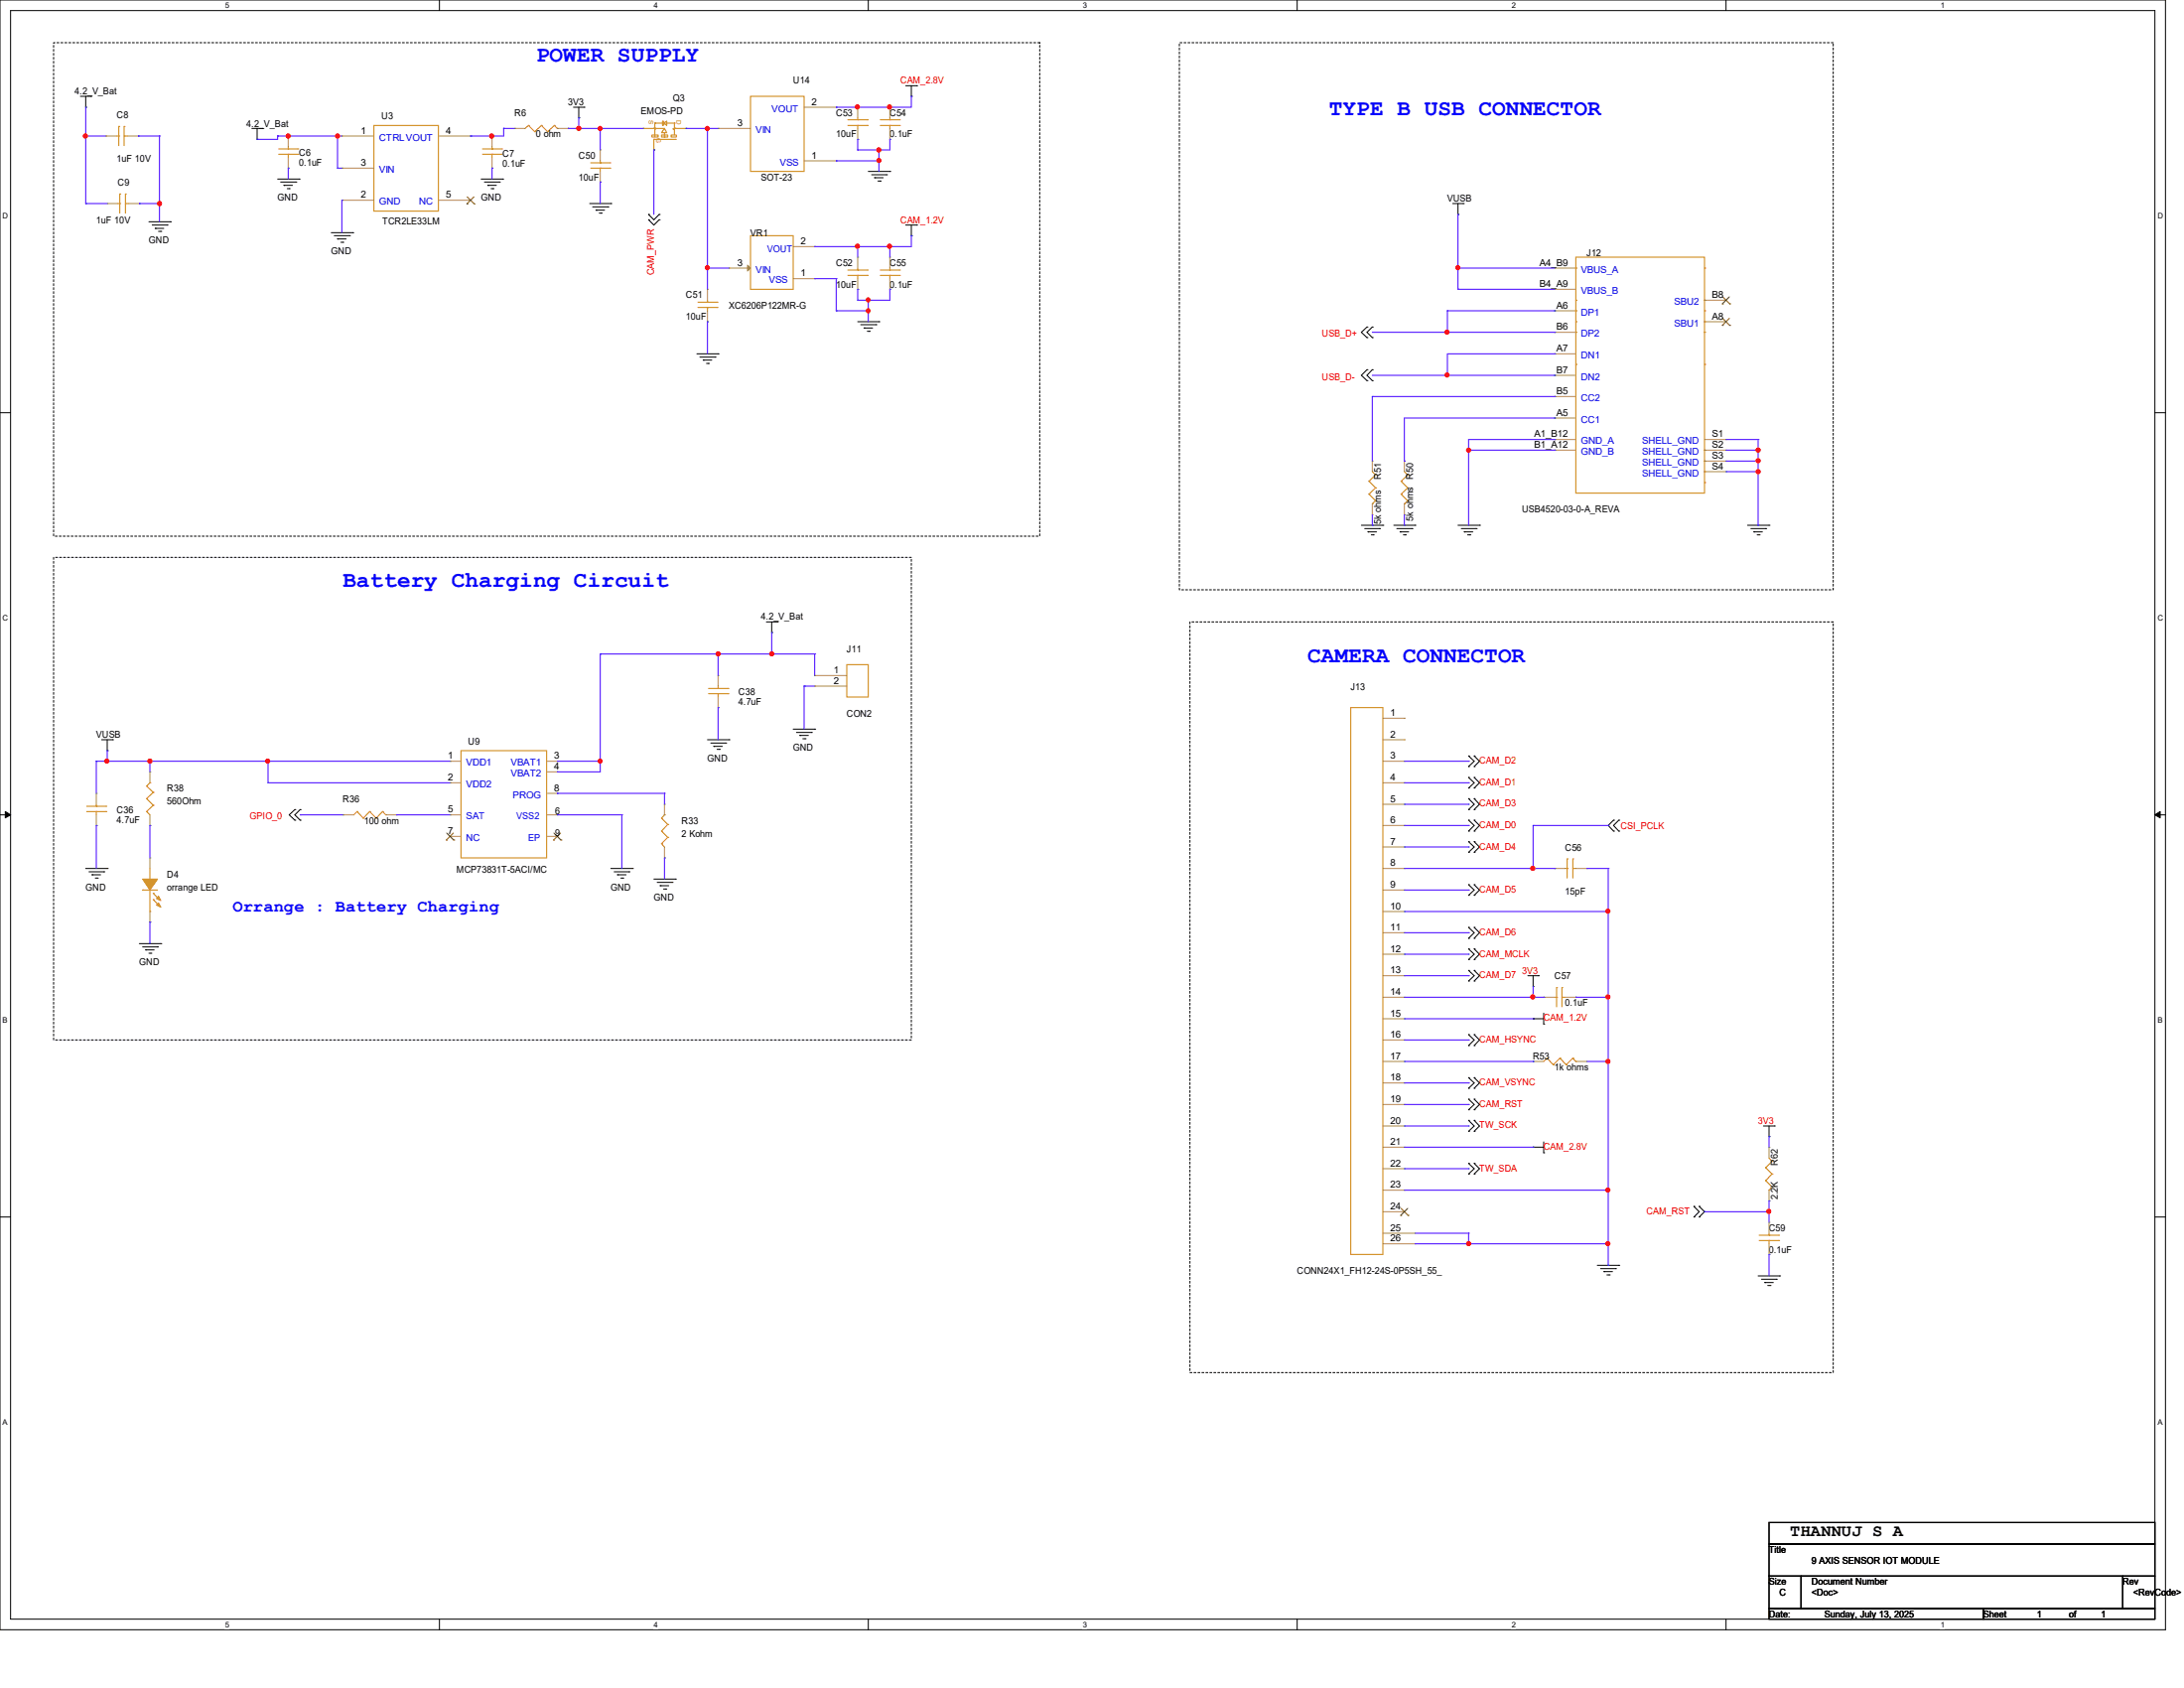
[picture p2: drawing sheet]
<svg xmlns="http://www.w3.org/2000/svg" width="279mm" height="216mm" viewBox="0 0 279 216" stroke-linecap="round" stroke-linejoin="round" font-family="sans-serif">
<path d="M0 0h277v208.4h-277zM1.4 1.4h274.3v205.7h-274.3z" fill="none" stroke="#000" stroke-width=".13"/>
<g fill="#fff">
<path d="M28.8 .1h.5v1.1h-.5z"/>
<path d="M28.8 207.2h.5v1.1h-.5z"/>
</g>
<path d="M56.2 0v1.4M56.2 207.1v1.3" fill="none" stroke="#000" stroke-width=".13"/>
<g fill="#fff">
<path d="M83.7 .1h.5v1.1h-.5z"/>
<path d="M83.7 207.2h.5v1.1h-.5z"/>
</g>
<path d="M111.1 0v1.4M111.1 207.1v1.3" fill="none" stroke="#000" stroke-width=".13"/>
<g fill="#fff">
<path d="M138.5 .1h.6v1.1h-.6z"/>
<path d="M138.5 207.2h.6v1.1h-.6z"/>
</g>
<path d="M165.9 0v1.4M165.9 207.1v1.3" fill="none" stroke="#000" stroke-width=".13"/>
<g fill="#fff">
<path d="M193.4 .1h.5v1.1h-.5z"/>
<path d="M193.4 207.2h.5v1.1h-.5z"/>
</g>
<path d="M220.8 0v1.4M220.8 207.1v1.3" fill="none" stroke="#000" stroke-width=".13"/>
<g fill="#fff">
<path d="M248.2 .1h.6v1.1h-.6z"/>
<path d="M248.2 207.2h.6v1.1h-.6z"/>
<path d="M.3 27.1h.8v1.1h-.8z"/>
<path d="M276 27.1h.7v1.1h-.7z"/>
<path d="M.3 78.5h.8v1.1h-.8z"/>
<path d="M276 78.5h.7v1.1h-.7z"/>
</g>
<path d="M0 52.8h1.4M275.7 52.8h1.3" fill="none" stroke="#000" stroke-width=".13"/>
<g fill="#fff">
<path d="M.3 129.9h.7v1.1h-.7z"/>
<path d="M276 129.9h.6v1.1h-.6z"/>
</g>
<path d="M0 104.2h1.4M275.7 104.2h1.3" fill="none" stroke="#000" stroke-width=".13"/>
<path d="M.7 103.8l.7 .4-.7 .4zM275.7 104.2l.7-.4v.8z" fill="#000" stroke="#000" stroke-width=".13"/>
<g fill="#fff">
<path d="M.3 181.4h.7v1.1h-.7z"/>
<path d="M276 181.4h.6v1.1h-.6z"/>
</g>
<g fill="none" stroke="#000" stroke-width=".13">
<path d="M10.3 12.3h1.3M11 13.7h.1M11 12.3v1.4M11.6 12.3h.1M32.2 16.4h1.4M32.9 17.8h.1M32.9 16.4v1.4M33.6 16.4h.1M73.4 13.7h1.3M74 15.1h.1M74 13.7v1.4M74.7 13.7h.1"/>
<path d="M115.9 11h1.4M116.6 12.3h.1M116.6 11v1.3M117.3 11h.1M19 28.4h2.8M19.5 28.8h1.9M19.9 29.2h.1M19.9 29.2h1.1M20.3 29.6h.3M20.6 29.6h.1M21.4 28.8h.1M21.8 28.4h.1"/>
<path d="M35.5 22.9h2.8M35.9 23.3h1.9M36.3 23.7h.1M36.3 23.7h1.1M36.7 24.1h.3M37 24.1h.1M37.8 23.3h.1M38.3 22.9h.1M42.4 29.8h2.7M42.8 30.1h1.9M43.2 30.6h.1M43.2 30.6h1.1"/>
<path d="M43.6 31h.3M43.9 31h.1M44.7 30.1h.1M45.1 29.8h.1M61.6 22.9h2.7M62 23.3h1.9M62.4 23.7h.1M62.4 23.7h1.1M62.8 24.1h.3M63.1 24.1h.1M63.9 23.3h.1M64.3 22.9h.1"/>
<path d="M75.4 26h2.7M75.8 26.5h2M76.2 26.9h.1M76.2 26.9h1.1M76.7 27.3h.2M76.9 27.3h.1M77.8 26.5h.1M78.1 26h.1M83 28.1h.1M83 27.4h.1M83 28.1l.7 .7 .6-.7M83 27.4l.7 .7 .6-.7"/>
<path d="M84.3 28.1h.1M84.3 27.4h.1M111.1 21.9h2.7M111.5 22.4h1.9M111.9 22.7h.1M111.9 22.7h1.1M112.3 23.2h.3M112.6 23.2h.1M113.4 22.4h.1M113.8 21.9h.1M115.9 28.8h1.4M116.6 30.1h.1"/>
<path d="M116.6 28.8v1.3M117.3 28.8h.1M185.8 26h1.4M186.5 27.4h.1M186.5 26v1.4M187.2 26h.1M89.2 45.3h2.7M89.5 45.7h2M90 46.1h.1M90 46.1h1.1M90.4 46.5h.2M90.6 46.5h.1"/>
<path d="M91.5 45.7h.1M91.9 45.3h.1M109.7 41.1h2.7M110.1 41.5h2M110.5 42h.1M110.5 42h1.1M111 42.4h.2M111.2 42.4h.1M112.1 41.5h.1M112.4 41.1h.1M174.9 41.8h.1M174.9 43.2h.1"/>
<path d="M174.9 47.3h.1M174.9 48.7h.1M174.9 41.8l-.7 .7 .7 .7M174.9 47.3l-.7 .7 .7 .7M175.6 41.8h.1M175.6 43.2h.1M175.6 47.3h.1M175.6 48.7h.1M175.6 41.8l-.7 .7 .7 .7M175.6 47.3l-.7 .7 .7 .7M98 79.5h1.4M98.7 79.5v1.4"/>
<path d="M99.4 79.5h.1M174.2 67.2h2.7M174.6 67.6h1.9M175 68h.1M175 68h1.1M175.4 68.4h.3M175.7 68.4h.1M176.5 67.6h.1M176.9 67.2h.1M178.3 67.2h2.7M178.7 67.6h1.9M179.1 68h.1"/>
<path d="M179.1 68h1.1M179.5 68.4h.3M179.8 68.4h.1M180.6 67.6h.1M181 67.2h.1M186.5 67.2h2.8M186.9 67.6h1.9M187.3 68h.1M187.3 68h1.1M187.7 68.4h.3M188 68.4h.1M188.8 67.6h.1"/>
<path d="M189.3 67.2h.1M223.6 67.2h2.7M224 67.6h1.9M224.4 68h.1M224.4 68h1.1M224.8 68.4h.2M225 68.4h.1M225.9 67.6h.1M226.3 67.2h.1M13 94.6h1.4M13.7 96h.1M13.7 94.6v1.4"/>
<path d="M14.4 94.6h.1M90.5 94.6h2.8M90.9 95h1.9M91.3 95.5h.1M91.3 95.5h1.1M91.7 95.8h.3M92 95.8h.1M92.8 95h.1M93.3 94.6h.1M98.7 80.9h.1M101.5 93.3h2.7M101.9 93.7h1.9"/>
<path d="M102.3 94.1h.1M102.3 94.1h1.1M102.7 94.5h.3M103 94.5h.1M103.8 93.7h.1M104.2 93.3h.1M187.9 98h.1M187.9 96.7h.1M187.9 99.4h.1M187.9 96.7l.7 .7-.7 .6M187.9 99.4l.7 .7-.7 .7M188.6 98h.1"/>
<path d="M188.6 96.7h.1M188.6 99.4h.1M188.6 96.7l.7 .7-.7 .6M188.6 99.4l.7 .7-.7 .7M11 111.1h2.7M11.4 111.5h1.9M11.8 111.9h.1M11.8 111.9h1.1M12.2 112.3h.2M12.4 112.3h.1M13.3 111.5h.1M13.7 111.1h.1"/>
<path d="M37.7 103.5h.1M37.7 104.9h.1M37.7 103.5l-.7 .7 .7 .7M38.4 103.5h.1M38.4 104.9h.1M38.4 103.5l-.7 .7 .7 .7M78.1 111.1h2.8M78.6 111.5h1.9M79 111.9h.1M79 111.9h1.1M79.4 112.3h.3M79.7 112.3h.1"/>
<path d="M80.5 111.5h.1M80.9 111.1h.1M83.7 112.4h2.7M84.1 112.9h1.9M84.5 113.3h.1M84.5 113.3h1.1M84.9 113.7h.3M85.2 113.7h.1M86 112.9h.1M86.4 112.4h.1M187.9 100.8h.1M187.9 103.5h.1"/>
<path d="M187.9 102.2h.1M187.9 106.3h.1M187.9 104.9h.1M187.9 109h.1M187.9 107.7h.1M187.9 114.5h.1M187.9 113.2h.1M187.9 118.6h.1M187.9 102.2l.7 .7-.7 .6M187.9 104.9l.7 .7-.7 .7M187.9 107.7l.7 .6-.7 .7M187.9 113.2l.7 .6-.7 .7"/>
<path d="M187.9 118.6l.7 .7-.7 .7M188.6 100.8h.1M188.6 103.5h.1M188.6 102.2h.1M188.6 106.3h.1M188.6 104.9h.1M188.6 109h.1M188.6 107.7h.1M188.6 114.5h.1M188.6 113.2h.1M188.6 118.6h.1M188.6 102.2l.7 .7-.7 .6"/>
<path d="M188.6 104.9l.7 .7-.7 .7M188.6 107.7l.7 .6-.7 .7M188.6 113.2l.7 .6-.7 .7M188.6 118.6l.7 .7-.7 .7M206.4 104.9h.1M206.4 106.3h.1M206.4 104.9l-.7 .7 .7 .7M207.1 106.3h.1M207.1 104.9h.1M207.1 104.9l-.7 .7 .7 .7M17.8 120.7h2.8M18.2 121.1h2"/>
<path d="M18.6 121.5h.1M18.6 121.5h1.1M19 121.9h.3M19.3 121.9h.1M20.2 121.1h.1M20.6 120.7h.1M187.9 122.7h.1M187.9 121.4h.1M187.9 125.5h.1M187.9 124.1h.1M187.9 120h.1M187.9 133.7h.1"/>
<path d="M187.9 132.3h.1M187.9 139.2h.1M187.9 137.8h.1M187.9 121.4l.7 .6-.7 .7M187.9 124.1l.7 .7-.7 .7M187.9 132.3l.7 .7-.7 .7M187.9 137.8l.7 .7-.7 .7M188.6 122.7h.1M188.6 121.4h.1M188.6 125.5h.1M188.6 124.1h.1M188.6 120h.1"/>
<path d="M188.6 133.7h.1M188.6 132.3h.1M188.6 139.2h.1M188.6 137.8h.1M188.6 121.4l.7 .6-.7 .7M188.6 124.1l.7 .7-.7 .7M188.6 132.3l.7 .7-.7 .7M188.6 137.8l.7 .7-.7 .7M195.5 124.8h1.3M196.1 126.2h.1M196.1 130.3h.1M196.1 124.8v1.4"/>
<path d="M196.1 130.3h1.4M196.8 124.8h.1M197.5 131h.1M197.5 129.6v1.4M0 155.7h1.4M187.9 141.9h.1M187.9 140.6h.1M187.9 144.7h.1M187.9 143.3h.1M187.9 150.2h.1M187.9 148.8h.1M187.9 140.6l.7 .7-.7 .6"/>
<path d="M187.9 143.3l.7 .7-.7 .7M187.9 148.8l.7 .7-.7 .7M188.6 141.9h.1M188.6 140.6h.1M188.6 144.7h.1M188.6 143.3h.1M188.6 150.2h.1M188.6 148.8h.1M188.6 140.6l.7 .7-.7 .6M188.6 143.3l.7 .7-.7 .7M188.6 148.8l.7 .7-.7 .7M196.1 146.7h.1"/>
<path d="M196.1 146.7h1.4M197.5 147.4h.1M197.5 146v1.4M216.7 154.3h.1M216.7 155.7h.1M216.7 154.3l.7 .7-.7 .7M217.4 155.7h.1M217.4 154.3h.1M217.4 154.3l.7 .7-.7 .7M225.6 144h1.4M226.3 145.4h.1M226.3 144v1.4"/>
<path d="M227 144h.1M275.7 155.7h1.3M204.3 161.8h2.8M204.8 162.3h1.9M205.2 162.6h.1M205.2 162.6h1.1M205.6 163.1h.3M205.9 163.1h.1M206.7 162.3h.1M207.1 161.8h.1M224.9 163.2h2.8M225.3 163.6h1.9"/>
<path d="M225.8 164h.1M225.8 164h1.1M226.1 164.4h.3M226.4 164.4h.1M227.2 163.6h.1M227.7 163.2h.1M226.3 194.7h49.4v2.8h-49.4zM226.3 197.5h49.4v4.1h-49.4zM226.3 201.6h4.1v4.1h-4.1zM226.3 205.7h27.4v1.4h-27.4zM230.4 201.6h41.2v4.1h-41.2zM253.7 205.7h22v1.4h-22z"/>
<path d="M271.6 201.6h4.1v4.1h-4.1z"/>
</g>
<path d="M6.9 5.5h126.1v63.1h-126.1zM150.9 5.5h83.6v69.9h-83.6zM6.9 71.3h109.7v61.7h-109.7zM152.2 79.5h82.3v96.1h-82.3z" fill="none" stroke="#000" stroke-width=".13" stroke-dasharray=".3"/>
<g fill="none" stroke="#cc8006" stroke-width=".13">
<path d="M14.9 17.4h.3M15.2 17.4h.1M15.2 16.2h.1M15.2 16.2v2.4M15.9 16.2h.1M15.9 17.4h.1M15.9 17.4h.4M15.9 16.2v2.4M35.6 19.7h2.5M35.6 19h2.5M36.9 19h.1M36.9 19.7h.1"/>
<path d="M36.9 18.8v.2M36.9 19.7v.5M38.1 19.7h.1M38.1 19h.1M47.8 16h8.3v11h-8.3zM61.7 19.7h2.5M61.7 19h2.5M62.9 19h.1M62.9 19.7h.1M62.9 18.8v.2M62.9 19.7v.5M64.2 19.7h.1"/>
<path d="M64.2 19h.1M67.6 16h.1M67.6 16l-.4 .4M67.6 16l.8 .8M68.4 16.8h.1M69.3 16h.1M69.3 16l-.9 .8M69.3 16l.8 .8M70.1 16.8h.1M70.9 16h.1M70.9 16l-.8 .8M70.9 16l.4 .4"/>
<path d="M71.3 16.4h.1M82.3 16.4h2.7M83.4 17.3h.8v.2h-.8zM83.7 16.4h.1M83.7 17.8h.1M83.7 17.8h2.7M83.7 17.8v1.4M83.8 16.4h.1M83.8 15.7h.1M83.8 15.7v1.8M83.8 15.7h2.5M84.6 17.3h.8v.2h-.8z"/>
<path d="M84.8 15.5h.1v.5h-.1zM84.9 15.7l.4-.2v.5zM85 16.4l.3 .6h-.7zM85 17.5h.1M85 17v.5M85.9 17.3h.6v.2h-.6zM86.3 16.4h.1M86.3 15.7h.1M86.3 16.4h1.5M86.3 15.7v1.6M86.4 17.8h.1M86.4 16.4h.1"/>
<path d="M96 12.3h6.9v9.6h-6.9zM108.5 16h2.5M108.5 15.3h2.5M109.7 15.3h.1M109.7 16h.1M109.7 15.1v.2M109.7 16v.4M111 16h.1M111 15.3h.1M112.6 16h2.5M112.6 15.3h2.5M113.8 15.3h.1"/>
<path d="M113.8 16h.1M113.8 15.1v.2M113.8 16v.4M115.1 16h.1M115.1 15.3h.1M15.1 26h.2M15.3 26h.1M15.3 24.8h.1M15.3 24.8v2.5M16 24.8h.1M16 26h.1M16 26h.4"/>
<path d="M16 24.8v2.5M75.6 21.5h2.4M75.6 20.8h2.4M76.8 20.8h.1M76.8 21.5h.1M76.8 20.6v.2M76.8 21.5v.4M78 21.5h.1M78 20.8h.1M89.3 39.3h2.4M89.3 38.7h2.4M90.5 38.7h.1"/>
<path d="M90.5 39.3h.1M90.5 38.4v.3M90.5 39.3v.5M91.7 39.3h.1M91.7 38.7h.1M96 30.1h5.5v6.9h-5.5zM108.5 35.2h2.5M108.5 34.5h2.5M109.7 34.5h.1M109.7 35.2h.1M109.7 34.3v.2M109.7 35.2v.4"/>
<path d="M111 35.2h.1M111 34.5h.1M112.6 35.2h2.5M112.6 34.5h2.5M113.8 34.5h.1M113.8 35.2h.1M113.8 34.3v.2M113.8 35.2v.4M115.1 35.2h.1M115.1 34.5h.1M201.6 32.9h16.5v30.2h-16.5zM201.6 34.3h.1"/>
<path d="M201.6 39.8h.1M201.6 38.4h.1M218.1 34.3h.1M218.1 38.4h.1M218.1 39.8h.1M201.6 46.6h.1M201.6 42.5h.1M201.6 41.1h.1M218.1 57.6h.1M218.1 46.6h.1M218.1 41.1h.1M218.1 42.5h.1"/>
<path d="M218.1 59h.1M175.1 61.6h.1M175.1 63.2h.1M175.1 61.6l.9 .8M175.1 63.2l.9 .9M175.6 64.4h.1M175.6 60.3l.4 .4M176 60.7h.1M176 62.4h.1M176 64.1h.1M176 60.7l-.9 .9M176 62.4l-.9 .8"/>
<path d="M176 64.1l-.4 .3M179.2 61.6h.1M179.2 63.2h.1M179.2 61.6l.9 .8M179.2 63.2l.9 .9M179.7 64.4h.1M179.7 60.3l.4 .4M180.1 60.7h.1M180.1 62.4h.1M180.1 64.1h.1M180.1 60.7l-.9 .9M180.1 62.4l-.9 .8"/>
<path d="M180.1 64.1l-.4 .3M218.1 60.3h.1M218.1 61.7h.1M59 96h10.9v13.7h-10.9zM90.6 88.7h2.5M90.6 88.1h2.5M91.9 88.1h.1M91.9 88.7h.1M91.9 87.8v.3M91.9 88.7v.5M93.1 88.7h.1M93.1 88.1h.1"/>
<path d="M108.3 85h2.8v4.2h-2.8zM172.8 90.5h4.1v69.9h-4.1zM11.1 103.8h2.4M11.1 103.1h2.4M12.3 103.1h.1M12.3 103.8h.1M12.3 102.9v.2M12.3 103.8v.4M13.5 103.8h.1M13.5 103.1h.1M18.2 113.8h.1M18.2 113.8h2"/>
<path d="M18.8 103.8h.1M18.8 102.2h.1M18.8 100.5h.1M18.8 103.8l.4 .4M18.8 102.2l.8 .8M18.8 100.5l.8 .8M19.2 112.4h.1M19.2 116.6h.1M19.2 100.1h.1M19.2 111.1v1.3M19.2 113.8v2.8M19.2 100.1l-.4 .4"/>
<path d="M19.6 114.3h.1M19.6 115.1h.1M19.6 103h.1M19.6 101.3h.1M19.6 114.3l.8 .8M19.6 115.1l.8 .8M19.6 103l-.8 .8M19.6 101.3l-.8 .9M45.7 103.8h.1M45.7 103.8l-.4 .4M45.7 103.8l.8 .8M46.5 104.6h.1"/>
<path d="M47.3 103.8h.1M47.3 103.8l-.8 .8M47.3 103.8l.8 .8M48.1 104.6h.1M48.9 103.8h.1M48.9 103.8l-.8 .8M48.9 103.8l.5 .4M49.4 104.2h.1M84.6 107.9h.1M84.6 106.3h.1M84.6 104.6h.1M84.6 107.9l.4 .4"/>
<path d="M84.6 106.3l.8 .8M84.6 104.6l.8 .9M85 104.2h.1M85 104.2l-.4 .4M85.4 107.1h.1M85.4 105.5h.1M85.4 107.1l-.8 .8M85.4 105.5l-.8 .8M200.2 111.1h.3M200.5 111.1h.1M200.5 109.9h.1M200.5 109.9v2.4"/>
<path d="M201.2 109.9h.1M201.2 111.1h.1M201.2 111.1h.4M201.2 109.9v2.4M197.9 135.3h.1M197.9 135.3l-.4 .5M197.9 135.3l.8 .9M198.7 136.2h.1M198.9 127.6h.2M199.1 127.6h.1M199.1 126.3h.1M199.1 126.3v2.5"/>
<path d="M199.6 135.3h.1M199.6 135.3l-.9 .9M199.6 135.3l.8 .9M199.8 126.3h.1M199.8 127.6h.1M199.8 127.6h.4M199.8 126.3v2.5M200.4 136.2h.1M201.2 135.3h.1M201.2 135.3l-.8 .9M201.2 135.3l.4 .5M201.6 135.8h.1"/>
<path d="M225 158.7h2.5M225 158h2.5M225.9 149.4h.1M225.9 151h.1M225.9 149.4l.8 .8M225.9 151l.8 .8M226.3 152.2h.1M226.3 158h.1M226.3 158.7h.1M226.3 148.1l.4 .4M226.3 157.7v.3M226.3 158.7v.4"/>
<path d="M226.7 148.5h.1M226.7 150.2h.1M226.7 151.8h.1M226.7 148.5l-.8 .9M226.7 150.2l-.8 .8M226.7 151.8l-.4 .4M227.5 158.7h.1M227.5 158h.1"/>
</g>
<g fill="none" stroke="#a84" stroke-width=".13">
<path d="M13.5 17.4h.1M13.5 17.4h1.4M16.3 17.4h1.4M17.7 17.4h.1M36.9 17.4h.1M36.9 17.4v1.4M43.7 17.4h.1M43.7 17.4h4.1M56.1 17.4h4.1M60.2 17.4h.1M62.9 17.4h.1M62.9 17.4v1.4"/>
<path d="M65.8 16.4h.1M65.8 16.4h1.4M71.3 16.4h1.4M72.7 16.4h.1M76.8 19.2h.1M76.8 19.2v1.4M82.3 16.4h.1M83.7 19.2h.1M87.8 16.4h.1M91.9 16.4h.1M91.9 16.4h4.1M102.9 13.7h4.1"/>
<path d="M107 13.7h.1M109.7 13.7h.1M109.7 17.8h.1M109.7 13.7v1.4M109.7 16.4v1.4M113.8 13.7h.1M113.8 17.8h.1M113.8 13.7v1.4M113.8 16.4v1.4M13.7 26h.1M13.7 26h1.4M16.4 26h1.4"/>
<path d="M17.8 26h.1M36.9 21.5h.1M36.9 20.2v1.3M43.7 25.6h.1M43.7 21.5h.1M43.7 25.6h4.1M43.7 21.5h4.1M56.1 25.6h4.1M60.2 25.6h.1M62.9 21.5h.1M62.9 20.2v1.3M76.8 23.3h.1"/>
<path d="M76.8 21.9v1.4M90.5 37h.1M90.5 37v1.4M90.5 39.8v1.3M93.3 34.3h.1M93.3 34.3h2.7M101.5 35.6h2.7M101.5 31.5h2.7M102.9 20.6h4.1M104.2 35.6h.1M104.2 31.5h.1M107 20.6h.1"/>
<path d="M109.7 32.9h.1M109.7 37h.1M109.7 32.9v1.4M109.7 35.6v1.4M113.8 32.9h.1M113.8 37h.1M113.8 32.9v1.4M113.8 35.6v1.4M198.9 34.3h.1M198.9 39.8h.1M198.9 37h.1M198.9 34.3h2.7"/>
<path d="M198.9 39.8h2.7M198.9 37h2.7M218.1 38.4h2.7M220.8 38.4h.1M90.5 41.1h.1M175.6 59h.1M175.6 59v1.3M179.7 59h.1M179.7 59v1.3M198.9 56.2h.1M198.9 53.5h.1M198.9 45.3h.1"/>
<path d="M198.9 57.6h.1M198.9 42.5h.1M198.9 50.7h.1M198.9 48h.1M198.9 56.2h2.7M198.9 53.5h2.7M198.9 45.3h2.7M198.9 57.6h2.7M198.9 42.5h2.7M198.9 50.7h2.7M198.9 48h2.7M218.1 56.2h2.7"/>
<path d="M218.1 41.1h2.7M218.1 57.6h2.7M218.1 59h2.7M220.8 41.1h.1M220.8 56.2h.1M220.8 57.6h.1M220.8 59h.1M175.6 65.8h.1M175.6 64.4v1.4M179.7 65.8h.1M179.7 64.4v1.4M218.1 60.3h2.7"/>
<path d="M220.8 60.3h.1M19.2 98.7h.1M19.2 98.7v1.4M57.6 97.4h.1M57.6 97.4h1.4M69.9 97.4h1.4M69.9 98.7h1.4M71.3 98.7h.1M71.3 97.4h.1M91.9 86.4h.1M91.9 90.5h.1M91.9 86.4v1.4"/>
<path d="M91.9 89.2v1.3M104.2 86.4h.1M104.2 87.8h.1M104.2 86.4h4.1M104.2 87.8h4.1M176.9 91.9h2.8M176.9 94.6h2.8M176.9 97.4h2.8M179.7 91.9h.1M179.7 94.6h.1M179.7 97.4h.1M12.3 101.5h.1"/>
<path d="M12.3 105.6h.1M12.3 101.5v1.4M12.3 104.2v1.4M19.2 109.7h.1M19.2 117.9h.1M19.2 105.6h.1M19.2 104.2v1.4M19.2 109.7v1.4M19.2 116.6v1.3M43.9 104.2h.1M43.9 104.2h1.4M49.4 104.2h1.3"/>
<path d="M50.7 104.2h.1M57.6 100.1h.1M57.6 104.2h.1M57.6 107h.1M57.6 100.1h1.4M57.6 104.2h1.4M57.6 107h1.4M69.9 104.2h1.4M69.9 107h1.4M69.9 101.5h1.4M71.3 101.5h.1M71.3 104.2h.1"/>
<path d="M71.3 107h.1M85 109.7h.1M85 102.9h.1M85 102.9v1.3M85 108.3v1.4M176.9 100.1h2.8M176.9 102.9h2.8M176.9 105.6h2.8M176.9 108.3h2.8M176.9 111.1h2.8M176.9 113.8h2.8M176.9 116.6h2.8"/>
<path d="M176.9 119.3h2.8M179.7 100.1h.1M179.7 102.9h.1M179.7 105.6h.1M179.7 108.3h.1M179.7 111.1h.1M179.7 113.8h.1M179.7 116.6h.1M179.7 119.3h.1M198.9 111.1h.1M198.9 111.1h1.3M201.6 111.1h1.4"/>
<path d="M203 111.1h.1M176.9 122h2.8M176.9 124.8h2.8M176.9 127.6h2.8M176.9 130.3h2.8M176.9 133h2.8M176.9 135.8h2.8M176.9 138.5h2.8M179.7 122h.1M179.7 124.8h.1M179.7 127.6h.1M179.7 130.3h.1"/>
<path d="M179.7 133h.1M179.7 135.8h.1M179.7 138.5h.1M196.1 135.8h.1M196.1 135.8h1.4M197.5 127.6h.1M197.5 127.6h1.4M200.2 127.6h1.4M201.6 127.6h.1M201.6 135.8h1.4M203 135.8h.1M176.9 141.3h2.8"/>
<path d="M176.9 144h2.8M176.9 146.7h2.8M176.9 149.5h2.8M176.9 152.2h2.8M176.9 155h2.8M176.9 157.7h4.1M176.9 159.1h4.1M179.7 141.3h.1M179.7 144h.1M179.7 146.7h.1M179.7 149.5h.1M179.7 152.2h.1"/>
<path d="M179.7 155h.1M181 157.7h.1M181 159.1h.1M226.3 146.7h.1M226.3 153.6h.1M226.3 156.3h.1M226.3 146.7v1.4M226.3 152.2v1.4M226.3 156.3v1.4M226.3 159.1v1.3M226.3 160.4h.1"/>
</g>
<g fill="none" stroke="#804000" stroke-width=".13">
<path d="M59.7 26.1h.1M59.8 25.2l.9 .9M60.6 25.2l-.9 .9M60.7 26.1h.1M220.3 38.9h.1M220.4 38l.9 .9M221.2 38l-.9 .9M221.3 38.9h.1M220.3 41.6h.1M220.4 40.7l.9 .9M221.2 40.7l-.9 .9M221.3 41.6h.1"/>
<path d="M57.1 107.4h.1M57.1 106.6l.9 .8M58 106.6l-.9 .8M58 107.4h.1M70.8 107.4h.1M70.9 106.6l.9 .8M71.7 106.6l-.9 .8M71.8 107.4h.1M179.2 155.4h.1M179.2 154.6l.9 .8M180.1 154.6l-.9 .8M180.1 155.4h.1"/>
</g>
<g fill="#cc8006" stroke="#cc8006" stroke-width=".13">
<path d="M18.2 112.4h2l-1 1.4z" fill-rule="evenodd"/>
<path d="M20 115.7l.3-.2 .3 .5z" fill-rule="evenodd"/>
<path d="M20.3 114.6l.3 .6-.6-.3z" fill-rule="evenodd"/>
<path d="M83.8 16.4v.2z" fill-rule="evenodd"/>
<circle cx="86.2" cy="16.5" r=".06"/>
</g>
<path d="M95.6 33.9l.4 .4-.4 .4z" fill="#a84" stroke="#a84" stroke-width=".13"/>
<g fill="none" stroke="#4200ff" stroke-width=".13">
<path d="M11 13.7h.1M11 17.4h.1M11 17.4h2.5M11 13.7v12.3M17.7 17.4h.1M17.7 17.4h2.7M20.4 17.4h.1M20.4 17.4v11M32.9 17.8h.1M35.5 17.4h.1M35.5 17.4v.4h-2.6M35.5 17.4h8.2"/>
<path d="M36.9 17.4h.1M43.2 17.4h.1M43.2 17.4v4.1M60.2 17.4h.1M62.9 17.4h.1M64.4 16.4h.1M64.4 16.4v1h-4.2M64.4 16.4h1.4M72.7 16.4h.1M72.7 16.4h9.6M74 16.4h.1M74 15.1h.1"/>
<path d="M74 15.1v1.3M76.8 16.4h.1M76.8 16.4v2.8M83.7 19.2h.1M83.7 19.2v8.2M87.8 16.4h.1M87.8 16.4h4.1M90.5 16.4h.1M90.5 16.4v20.6M107 13.7h.1M109.7 13.7h.1M109.7 17.8h.1"/>
<path d="M109.7 19.2h.1M109.7 17.8v1.4M112.4 19.2h.1M112.4 19.2v2.7M113.8 13.7h.1M113.8 17.8h.1M113.8 17.8v1.4h-4.1M116.6 12.3h.1M116.6 12.3v1.4h-9.6M11 26h.1M11 26h2.7M17.8 26h.1"/>
<path d="M17.8 26h2.6M20.4 26h.1M36.9 21.5h.1M36.9 21.5v1.4M43.2 21.5h.1M43.2 21.5h.5M43.7 25.6h.1M43.7 25.6v4.2M62.9 21.5h.1M62.9 21.5v1.4M76.8 23.3h.1M76.8 23.3v2.7"/>
<path d="M90.5 34.3h.1M90.5 34.3h2.8M104.2 31.5h.1M104.2 35.6h.1M104.2 35.6h2.8M107 35.6h.1M107 39.8h.1M107 20.6h.1M107 39.8h4.1M107 35.6v4.2M107 20.6h5.4M109.7 31.5h.1"/>
<path d="M109.7 37h.1M109.7 38.4h.1M109.7 31.5v1.4M109.7 37v1.4M111.1 38.4h.1M111.1 39.8h.1M111.1 38.4v2.7M112.4 20.6h.1M113.8 31.5h.1M113.8 37h.1M113.8 31.5v1.4M113.8 37v1.4h-4.1"/>
<path d="M116.6 30.1h.1M116.6 30.1v1.4h-12.4M185.2 39.8h.1M185.2 39.8h13.7M185.2 39.8v2.7M186.5 34.3h.1M186.5 27.4h.1M186.5 37h.1M186.5 34.3h12.4M186.5 27.4v9.6M186.5 37h12.4M198.9 39.8h.1"/>
<path d="M90.5 41.1h.1M90.5 41.1v4.2M175.6 50.7h.1M175.6 48h23.3M175.6 42.5h23.3M175.6 50.7v8.3M175.6 50.7h23.3M179.7 59h.1M185.2 48h.1M185.2 42.5h.1M187.9 57.6h.1M187.9 57.6h11"/>
<path d="M198.9 45.3h.1M198.9 48h.1M198.9 42.5h.1M198.9 53.5h.1M198.9 50.7h.1M198.9 56.2h.1M198.9 57.6h.1M198.9 45.3h-13.7v2.7M198.9 53.5h-19.2v5.5M198.9 56.2h-11v11M220.8 56.2h4.1M220.8 57.6h4.1"/>
<path d="M220.8 59h4.1M224.9 56.2h.1M224.9 57.6h.1M224.9 59h.1M224.9 56.2v11M175.6 67.2h.1M175.6 65.8v1.4M179.7 67.2h.1M179.7 65.8v1.4M220.8 60.3h4.1M224.9 60.3h.1M224.9 67.2h.1"/>
<path d="M12.3 97.4h.1M12.3 97.4v4.1M12.3 97.4h45.3M13.7 96h.1M13.7 97.4h.1M13.7 96v1.4M19.2 97.4h.1M19.2 97.4v1.3M34.3 97.4h.1M34.3 97.4v2.7M71.3 97.4h.1M71.3 98.7h.1"/>
<path d="M71.3 97.4h5.5M76.8 83.7h.1M76.8 97.4h.1M76.8 83.7h27.4M76.8 83.7v15h-5.5M91.9 83.7h.1M91.9 90.5h.1M91.9 83.7v2.7M91.9 90.5v4.1M98.7 80.9h.1M98.7 83.7h.1M98.7 80.9v2.8"/>
<path d="M102.9 87.8h.1M102.9 87.8h1.3M102.9 87.8v5.5M104.2 83.7h.1M104.2 83.7v2.7M179.7 97.4h8.2M187.9 97.4h.1M12.3 105.6h.1M12.3 105.6v5.5M19.2 105.6h.1M19.2 117.9h.1M19.2 105.6v4.1"/>
<path d="M19.2 117.9v2.8M34.3 100.1h.1M34.3 100.1h23.3M38.4 104.2h.1M38.4 104.2h5.5M50.7 104.2h.1M50.7 104.2h6.9M71.3 101.5h.1M71.3 104.2h.1M71.3 101.5h13.7M71.3 104.2h8.2M79.5 104.2h.1"/>
<path d="M79.5 104.2v6.9M85 101.5h.1M85 109.7h.1M85 101.5v1.4M85 109.7v2.7M179.7 100.1h8.2M179.7 102.9h8.2M179.7 105.6h8.2M179.7 108.3h8.2M179.7 111.1h19.2M179.7 113.8h8.2M179.7 116.6h26"/>
<path d="M179.7 119.3h8.2M187.9 100.1h.1M187.9 102.9h.1M187.9 105.6h.1M187.9 108.3h.1M187.9 113.8h.1M187.9 119.3h.1M196.1 111.1h.1M196.1 105.6h.1M196.1 105.6h9.6M196.1 105.6v5.5M198.9 111.1h.1"/>
<path d="M203 111.1h2.7M205.7 116.6h.1M205.7 111.1h.1M205.7 105.6h.1M205.7 111.1v50.7M179.7 122h8.2M179.7 124.8h8.2M179.7 127.6h17.8M179.7 130.3h16.4M179.7 133h8.2M179.7 135.8h16.4M179.7 138.5h8.2"/>
<path d="M187.9 122h.1M187.9 124.8h.1M187.9 133h.1M187.9 138.5h.1M196.1 127.6h.1M196.1 130.3h.1M196.1 135.8h.1M196.1 126.2v1.4M197.5 127.6h.1M201.6 127.6h.1M201.6 127.6h4.1M203 135.8h2.7"/>
<path d="M205.7 135.8h.1M205.7 127.6h.1M179.7 141.3h8.2M179.7 144h8.2M179.7 146.7h16.4M179.7 149.5h8.2M179.7 152.2h26M181 157.7h6.9M181 159.1h24.7M187.9 141.3h.1M187.9 144h.1M187.9 149.5h.1"/>
<path d="M187.9 157.7h.1M187.9 159.1h.1M187.9 157.7v1.4M196.1 146.7h.1M205.7 152.2h.1M205.7 159.1h.1M218.1 155h.1M218.1 155h8.2M226.3 153.6h.1M226.3 145.4h.1M226.3 155h.1M226.3 145.4v1.3"/>
<path d="M226.3 153.6v2.7M205.7 161.8h.1M226.3 160.4h.1M226.3 160.4v2.8"/>
</g>
<g fill="#f00" stroke="#f00" stroke-width=".13">
<circle cx="43.2" cy="17.4" r=".25"/>
<circle cx="62.9" cy="17.4" r=".25"/>
<circle cx="10.9" cy="17.4" r=".25"/>
<circle cx="20.4" cy="26" r=".25"/>
<circle cx="91.9" cy="83.6" r=".25"/>
<circle cx="76.8" cy="97.3" r=".24"/>
<circle cx="98.7" cy="83.6" r=".25"/>
<circle cx="19.2" cy="97.3" r=".25"/>
<circle cx="13.7" cy="97.3" r=".25"/>
<circle cx="34.2" cy="97.3" r=".25"/>
<circle cx="186.5" cy="34.2" r=".24"/>
<circle cx="185.1" cy="48" r=".25"/>
<circle cx="185.1" cy="42.5" r=".25"/>
<circle cx="187.9" cy="57.6" r=".25"/>
<circle cx="224.9" cy="57.6" r=".25"/>
<circle cx="224.9" cy="58.9" r=".25"/>
<circle cx="224.9" cy="60.3" r=".25"/>
<circle cx="36.9" cy="17.4" r=".25"/>
<circle cx="74" cy="16.4" r=".25"/>
<circle cx="90.5" cy="34.2" r=".24"/>
<circle cx="90.5" cy="16.4" r=".24"/>
<circle cx="76.8" cy="16.4" r=".24"/>
<circle cx="109.7" cy="13.7" r=".25"/>
<circle cx="109.7" cy="31.5" r=".25"/>
<circle cx="113.8" cy="13.7" r=".25"/>
<circle cx="111.1" cy="38.3" r=".24"/>
<circle cx="111.1" cy="39.7" r=".24"/>
<circle cx="112.4" cy="20.5" r=".25"/>
<circle cx="112.4" cy="19.2" r=".25"/>
<circle cx="113.8" cy="31.5" r=".25"/>
<circle cx="196.1" cy="111.1" r=".25"/>
<circle cx="196.1" cy="127.5" r=".25"/>
<circle cx="205.7" cy="127.5" r=".25"/>
<circle cx="205.7" cy="135.8" r=".25"/>
<circle cx="205.7" cy="116.5" r=".25"/>
<circle cx="205.7" cy="152.2" r=".25"/>
<circle cx="205.7" cy="159.1" r=".25"/>
<circle cx="187.9" cy="159.1" r=".25"/>
<circle cx="226.3" cy="154.9" r=".25"/>
</g>
<g font-size="2.9" fill="#00f">
<text x="68.6" y="7.9">POWER SUPPLY</text>
<text x="170.1" y="14.7">TYPE B USB CONNECTOR</text>
<text x="43.9" y="75.1">Battery Charging Circuit</text>
<text x="167.3" y="84.7">CAMERA CONNECTOR</text>
</g>
<text font-size="2.2" fill="#00f" x="29.8" y="116.5">Orrange : Battery Charging</text>
<text font-size="2.2" x="229" y="196.5">THANNUJ S A</text>
<g font-size="1.2">
<text x="101.5" y="10.7">U14</text>
<text x="9.6" y="12.1">4.2_V_Bat</text>
<text x="14.9" y="15.1">C8</text>
<text x="31.5" y="16.2">4.2_V_Bat</text>
<text x="46.2" y="17.1">1</text>
<text x="48.8" y="15.2">U3</text>
<text x="57.1" y="17.1">4</text>
<text x="65.8" y="14.9">R6</text>
<text x="68.6" y="17.6">0 ohm</text>
<text x="72.7" y="13.5">3V3</text>
<text x="82" y="14.6">EMOS-PD</text>
<text x="86.1" y="12.9">Q3</text>
<text x="94.4" y="16.1">3</text>
<text x="103.8" y="13.4">2</text>
<text x="107" y="14.9">C53</text>
<text x="107" y="17.6">10uF</text>
<text x="113.8" y="14.9">C54</text>
<text x="113.8" y="17.6">0.1uF</text>
<text x="14.9" y="20.7">1uF 10V</text>
<text x="15.1" y="23.7">C9</text>
<text x="38.3" y="19.9">C6</text>
<text x="38.3" y="21.2">0.1uF</text>
<text x="46.2" y="21.2">3</text>
<text x="64.3" y="20.1">C7</text>
<text x="64.3" y="21.3">0.1uF</text>
<text x="74" y="20.3">C50</text>
<text x="74" y="23.1">10uF</text>
<text x="97.4" y="23.1">SOT-23</text>
<text x="103.8" y="20.3">1</text>
<text x="12.3" y="28.6">1uF 10V</text>
<text x="35.5" y="25.7">GND</text>
<text x="46.2" y="25.3">2</text>
<text x="48.9" y="28.7">TCR2LE33LM</text>
<text x="57.1" y="25.3">5</text>
<text x="61.6" y="25.7">GND</text>
<text x="185.2" y="25.8">VUSB</text>
<text x="19" y="31.2">GND</text>
<text x="42.4" y="32.6">GND</text>
<text x="94.4" y="34">3</text>
<text x="96" y="30.2">VR1</text>
<text x="102.4" y="35.3">1</text>
<text x="102.4" y="31.2">2</text>
<text x="107" y="34">C52</text>
<text x="113.8" y="34">C55</text>
<text x="197" y="34">A4_B9</text>
<text x="203" y="32.8">J12</text>
<text x="87.8" y="38.1">C51</text>
<text x="87.8" y="40.9">10uF</text>
<text x="93.3" y="39.5">XC6206P122MR-G</text>
<text x="107" y="36.8">10uF</text>
<text x="113.8" y="36.8">0.1uF</text>
<text x="197" y="36.7">B4_A9</text>
<text x="199.1" y="39.5">A6</text>
<text x="219" y="40.9">A8</text>
<text x="219" y="38.1">B8</text>
<text x="199.1" y="45">A7</text>
<text x="199.1" y="42.2">B6</text>
<text x="199.1" y="47.7">B7</text>
<text x="199.1" y="53.2">A5</text>
<text x="199.1" y="50.4">B5</text>
<text x="196.3" y="55.9">A1_B12</text>
<text x="196.3" y="57.3">B1_A12</text>
<text x="219" y="55.9">S1</text>
<text x="219" y="57.3">S2</text>
<text x="219" y="58.7">S3</text>
<text x="176.7" y="61.3" transform="rotate(-90 176.7 61.3)">R51</text>
<text x="180.8" y="61.3" transform="rotate(-90 180.8 61.3)">R50</text>
<text x="194.7" y="65.6">USB4520-03-0-A_REVA</text>
<text x="219" y="60">S4</text>
<text x="176.7" y="67.1" transform="rotate(-90 176.7 67.1)">5k ohms</text>
<text x="180.8" y="66.6" transform="rotate(-90 180.8 66.6)">5k ohms</text>
<text x="97.4" y="79.3">4.2_V_Bat</text>
<text x="108.3" y="83.4">J11</text>
<text x="94.5" y="88.9">C38</text>
<text x="106.7" y="86.1">1</text>
<text x="106.7" y="87.5">2</text>
<text x="172.8" y="88.2">J13</text>
<text x="12.3" y="94.4">VUSB</text>
<text x="59.9" y="95.2">U9</text>
<text x="94.5" y="90.1">4.7uF</text>
<text x="108.3" y="91.7">CON2</text>
<text x="177.9" y="91.6">1</text>
<text x="177.9" y="94.3">2</text>
<text x="21.4" y="101.3">R38</text>
<text x="57.3" y="97.1">1</text>
<text x="57.3" y="99.8">2</text>
<text x="70.9" y="101.2">8</text>
<text x="70.9" y="98.4">4</text>
<text x="70.9" y="97.1">3</text>
<text x="90.5" y="97.4">GND</text>
<text x="101.5" y="96.1">GND</text>
<text x="177.9" y="97.1">3</text>
<text x="177.9" y="99.8">4</text>
<text x="14.9" y="104">C36</text>
<text x="14.9" y="105.2">4.7uF</text>
<text x="21.4" y="102.9">560Ohm</text>
<text x="43.9" y="102.6">R36</text>
<text x="46.6" y="105.4">100 ohm</text>
<text x="57.3" y="103.9">5</text>
<text x="57.3" y="106.7">7</text>
<text x="71" y="104.1">6</text>
<text x="71" y="106.9">9</text>
<text x="87.2" y="105.4">R33</text>
<text x="87.2" y="107">2 Kohm</text>
<text x="177.9" y="102.6">5</text>
<text x="177.9" y="105.3">6</text>
<text x="11" y="113.9">GND</text>
<text x="21.4" y="112.2">D4</text>
<text x="21.4" y="113.9">orrange LED</text>
<text x="58.4" y="111.7">MCP73831T-5ACI/MC</text>
<text x="78.1" y="113.9">GND</text>
<text x="177.9" y="108">7</text>
<text x="177.9" y="110.8">8</text>
<text x="177.9" y="113.5">9</text>
<text x="200.2" y="108.8">C56</text>
<text x="83.6" y="115.2">GND</text>
<text x="177.9" y="116.3">10</text>
<text x="177.9" y="119">11</text>
<text x="200.2" y="114.4">15pF</text>
<text x="17.8" y="123.5">GND</text>
<text x="177.9" y="121.7">12</text>
<text x="177.9" y="124.5">13</text>
<text x="198.9" y="125.3">C57</text>
<text x="177.9" y="127.3">14</text>
<text x="177.9" y="130">15</text>
<text x="200.2" y="128.7">0.1uF</text>
<text x="177.9" y="132.7">16</text>
<text x="177.9" y="135.5">17</text>
<text x="196.1" y="135.5">R53</text>
<text x="198.9" y="136.9">1k ohms</text>
<text x="177.9" y="138.2">18</text>
<text x="177.9" y="141">19</text>
<text x="177.9" y="143.7">20</text>
<text x="177.9" y="146.4">21</text>
<text x="177.9" y="149.2">22</text>
<text x="227.5" y="149.1" transform="rotate(-90 227.5 149.1)">R62</text>
<text x="177.9" y="151.9">23</text>
<text x="177.9" y="154.7">24</text>
<text x="227.5" y="153.5" transform="rotate(-90 227.5 153.5)">2.2K</text>
<text x="177.9" y="157.4">25</text>
<text x="177.9" y="158.8">26</text>
<text x="226.3" y="157.5">C59</text>
<text x="226.3" y="160.2">0.1uF</text>
<text x="165.9" y="163">CONN24X1_FH12-24S-0P5SH_55_</text>
<text x="226.3" y="198.6">Title</text>
<text x="226.3" y="202.7">Size</text>
<text x="231.8" y="200">9 AXIS SENSOR IOT MODULE</text>
<text x="231.8" y="202.7">Document Number</text>
<text x="271.6" y="202.7">Rev</text>
<text x="226.3" y="206.9">Date:</text>
<text x="227.7" y="204.1">C</text>
<text x="231.8" y="204.1">&lt;Doc&gt;</text>
<text x="233.4" y="206.9">Sunday, July 13, 2025</text>
<text x="253.7" y="206.9">Sheet</text>
<text x="260.6" y="206.9">1</text>
<text x="264.7" y="206.9">of</text>
<text x="268.8" y="206.9">1</text>
<text x="272.9" y="204.1">&lt;RevCode&gt;</text>
</g>
<g font-size="1.2" fill="#f00">
<text x="115.2" y="10.7">CAM_2.8V</text>
<text x="115.2" y="28.6">CAM_1.2V</text>
<text x="83.7" y="35.2" transform="rotate(-90 83.7 35.2)">CAM_PWR</text>
<text x="169.1" y="43.1">USB_D+</text>
<text x="169.1" y="48.6">USB_D-</text>
<text x="189.3" y="97.7">CAM_D2</text>
<text x="189.3" y="100.4">CAM_D1</text>
<text x="32" y="104.8">GPIO_0</text>
<text x="189.3" y="103.2">CAM_D3</text>
<text x="189.3" y="105.9">CAM_D0</text>
<text x="207.3" y="106">CSI_PCLK</text>
<text x="189.3" y="108.7">CAM_D4</text>
<text x="189.3" y="114.1">CAM_D5</text>
<text x="189.3" y="119.6">CAM_D6</text>
<text x="189.3" y="122.4">CAM_MCLK</text>
<text x="189.3" y="125.1">CAM_D7</text>
<text x="194.7" y="124.6">3V3</text>
<text x="197.5" y="130.6">CAM_1.2V</text>
<text x="189.3" y="133.3">CAM_HSYNC</text>
<text x="189.3" y="138.9">CAM_VSYNC</text>
<text x="189.3" y="141.6">CAM_RST</text>
<text x="224.9" y="143.8">3V3</text>
<text x="189.3" y="144.3">TW_SCK</text>
<text x="189.3" y="149.8">TW_SDA</text>
<text x="197.5" y="147.1">CAM_2.8V</text>
<text x="210.6" y="155.3">CAM_RST</text>
</g>
<g font-size="1.2" fill="#00c">
<text x="48.5" y="18">CTRLVOUT</text>
<text x="96.7" y="17">VIN</text>
<text x="98.7" y="14.3">VOUT</text>
<text x="48.5" y="22.1">VIN</text>
<text x="99.8" y="21.2">VSS</text>
<text x="48.5" y="26.2">GND</text>
<text x="53.6" y="26.2">NC</text>
<text x="96.7" y="34.9">VIN</text>
<text x="98.2" y="32.3">VOUT</text>
<text x="202.3" y="34.9">VBUS_A</text>
<text x="98.4" y="36.2">VSS</text>
<text x="202.3" y="40.3">DP1</text>
<text x="202.3" y="37.6">VBUS_B</text>
<text x="214.2" y="41.7">SBU1</text>
<text x="214.2" y="39">SBU2</text>
<text x="202.3" y="45.8">DN1</text>
<text x="202.3" y="43.1">DP2</text>
<text x="202.3" y="51.3">CC2</text>
<text x="202.3" y="48.6">DN2</text>
<text x="202.3" y="56.8">GND_A</text>
<text x="202.3" y="54.1">CC1</text>
<text x="202.3" y="58.2">GND_B</text>
<text x="210.1" y="56.8">SHELL_GND</text>
<text x="210.1" y="58.2">SHELL_GND</text>
<text x="210.1" y="59.6">SHELL_GND</text>
<text x="210.1" y="60.9">SHELL_GND</text>
<text x="59.6" y="98">VDD1</text>
<text x="59.6" y="100.7">VDD2</text>
<text x="65.4" y="99.3">VBAT2</text>
<text x="65.4" y="98">VBAT1</text>
<text x="59.6" y="104.8">SAT</text>
<text x="59.6" y="107.6">NC</text>
<text x="65.6" y="102.1">PROG</text>
<text x="66.1" y="104.8">VSS2</text>
<text x="67.6" y="107.6">EP</text>
</g>
<g font-size="1">
<text x="28.8" y="1">5</text>
<text x="83.7" y="1">4</text>
<text x="138.5" y="1">3</text>
<text x="193.4" y="1">2</text>
<text x="248.2" y="1">1</text>
<text x=".3" y="27.9">D</text>
<text x="276" y="27.9">D</text>
<text x=".3" y="79.4">C</text>
<text x="276" y="79.4">C</text>
<text x=".3" y="130.8">B</text>
<text x="276" y="130.8">B</text>
<text x=".3" y="182.2">A</text>
<text x="276" y="182.2">A</text>
<text x="28.8" y="208.1">5</text>
<text x="83.7" y="208.1">4</text>
<text x="138.5" y="208.1">3</text>
<text x="193.4" y="208.1">2</text>
<text x="248.2" y="208.1">1</text>
</g>
<g font-size=".8" fill="#cc8006">
<text x="83" y="15.3" transform="rotate(90 83 15.3)">S</text>
<text x="84" y="17.7" transform="rotate(90 84 17.7)">G</text>
<text x="86.6" y="15.3" transform="rotate(90 86.6 15.3)">D</text>
</g>
</svg>
